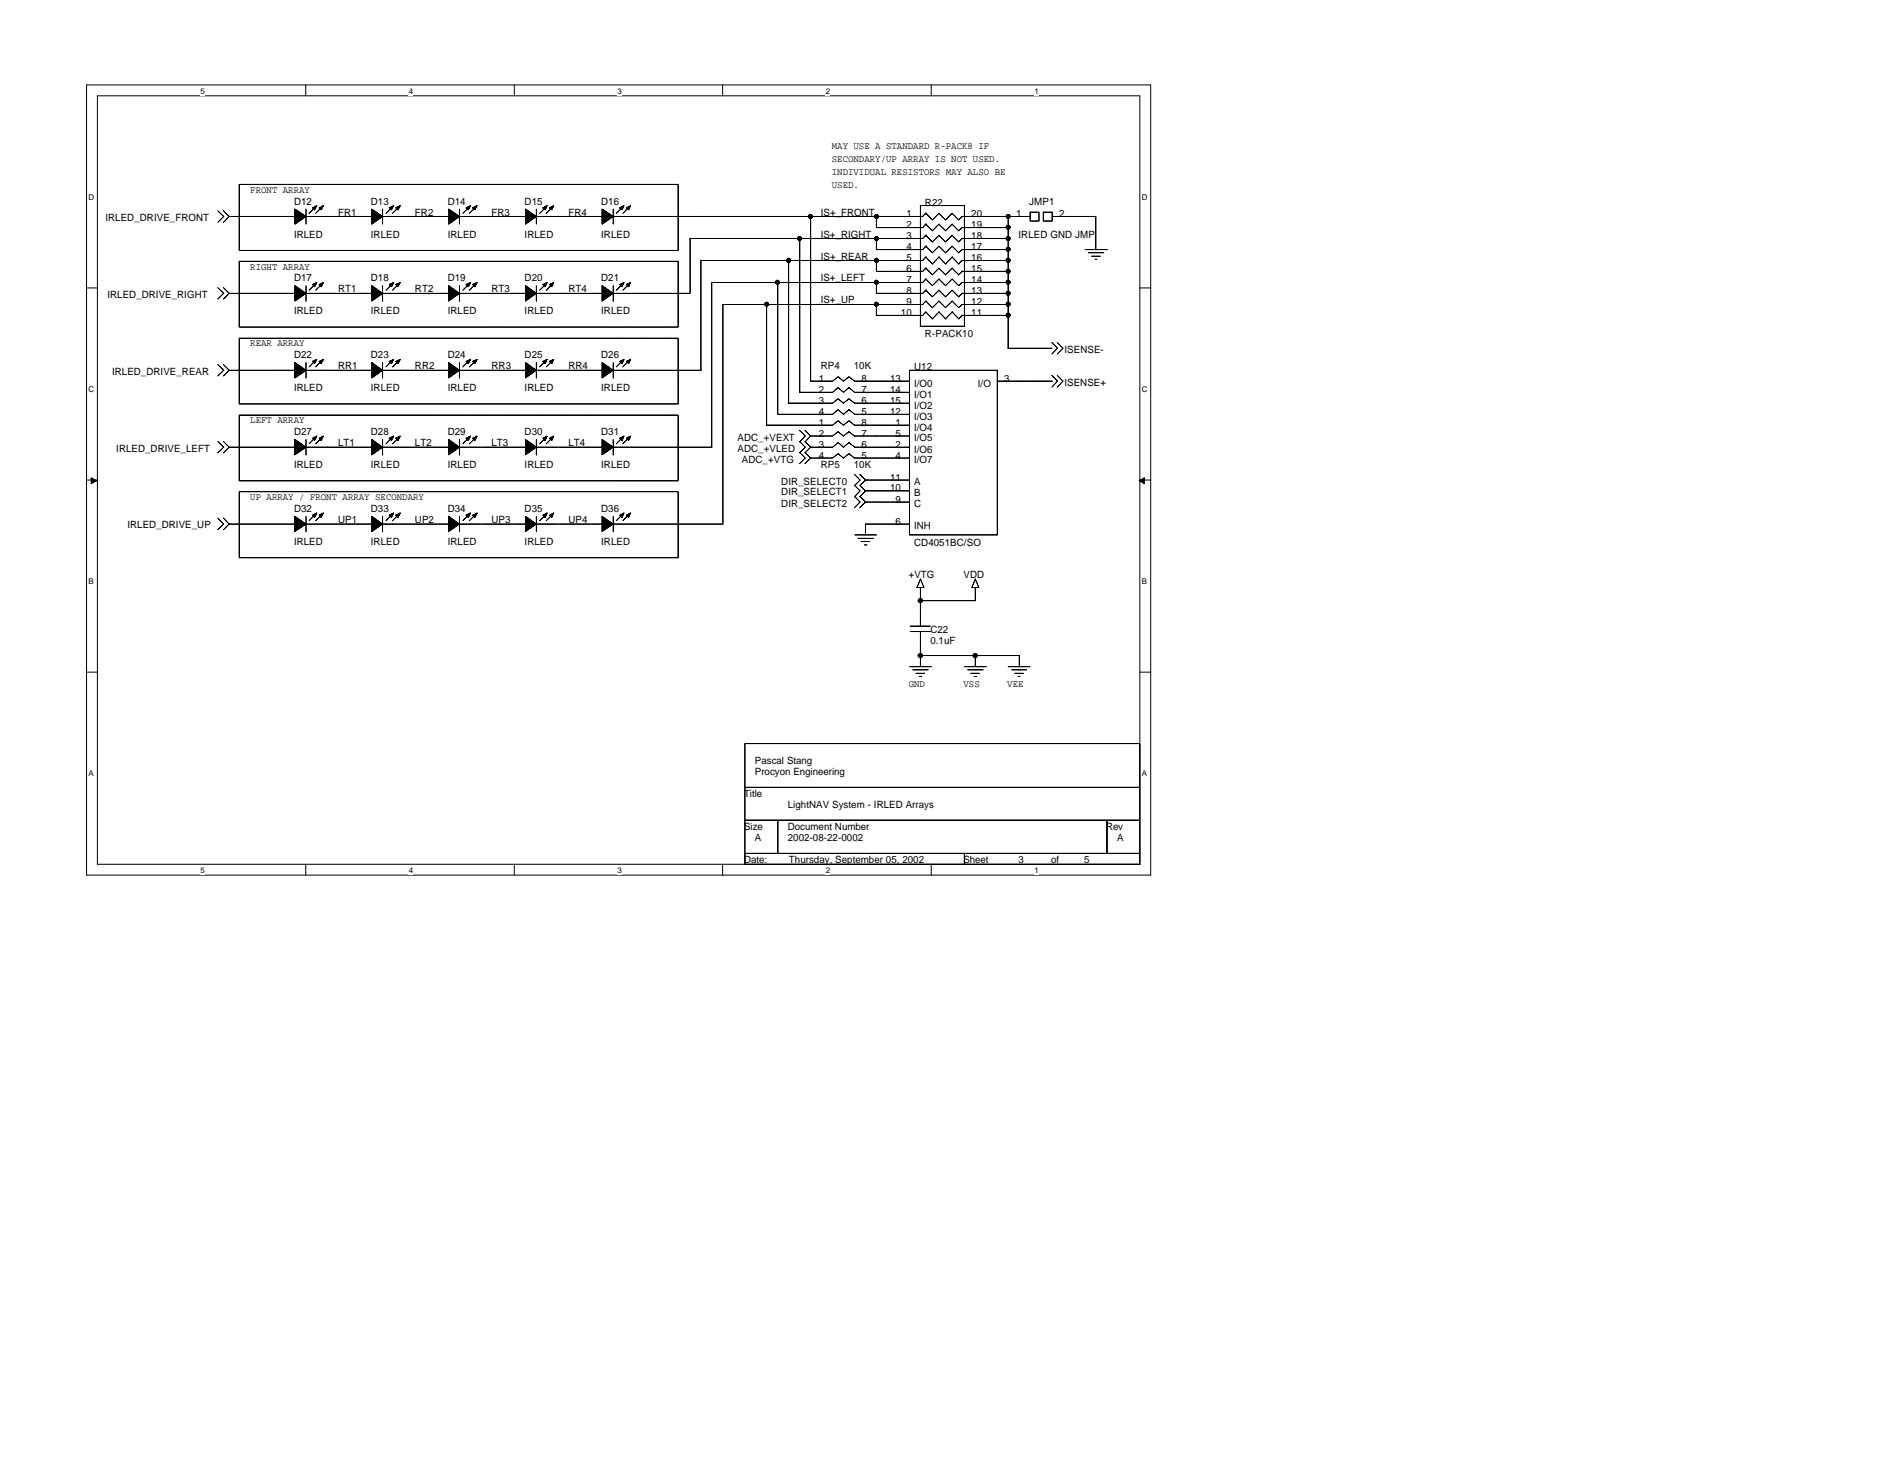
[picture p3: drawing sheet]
<svg xmlns="http://www.w3.org/2000/svg" width="279mm" height="216mm" viewBox="0 0 279 216" stroke-linecap="round" stroke-linejoin="round" font-family="sans-serif">
<path d="M12.8 12.6h157.7v117h-157.7zM14.4 14.2h154.5v113.8h-154.5z" fill="none" stroke="#000" stroke-width=".15"/>
<g fill="#fff">
<path d="M29.7 12.9h.6v1.3h-.6z"/>
<path d="M29.7 128.3h.6v1.3h-.6z"/>
</g>
<path d="M45.3 12.6v1.6M45.3 128v1.6" fill="none" stroke="#000" stroke-width=".15"/>
<g fill="#fff">
<path d="M60.6 12.9h.6v1.3h-.6z"/>
<path d="M60.6 128.3h.6v1.3h-.6z"/>
</g>
<path d="M76.2 12.6v1.6M76.2 128v1.6" fill="none" stroke="#000" stroke-width=".15"/>
<g fill="#fff">
<path d="M91.5 12.9h.6v1.3h-.6z"/>
<path d="M91.5 128.3h.6v1.3h-.6z"/>
</g>
<path d="M107.1 12.6v1.6M107.1 128v1.6" fill="none" stroke="#000" stroke-width=".15"/>
<g fill="#fff">
<path d="M122.3 12.9h.6v1.3h-.6z"/>
<path d="M122.3 128.3h.6v1.3h-.6z"/>
</g>
<path d="M138 12.6v1.6M138 128v1.6" fill="none" stroke="#000" stroke-width=".15"/>
<g fill="#fff">
<path d="M153.2 12.9h.6v1.3h-.6z"/>
<path d="M153.2 128.3h.6v1.3h-.6z"/>
<path d="M13.1 28.5h.8v1.3h-.8z"/>
<path d="M169.2 28.5h.8v1.3h-.8z"/>
<path d="M13.1 57h.8v1.3h-.8z"/>
<path d="M169.2 57h.8v1.3h-.8z"/>
</g>
<path d="M12.8 42.6h1.6M168.9 42.6h1.6" fill="none" stroke="#000" stroke-width=".15"/>
<g fill="#fff">
<path d="M13.1 85.4h.7v1.3h-.7z"/>
<path d="M169.2 85.4h.7v1.3h-.7z"/>
</g>
<path d="M12.8 71.1h1.6M168.9 71.1h1.6" fill="none" stroke="#000" stroke-width=".15"/>
<g fill="#000" stroke="#000" stroke-width=".15">
<path d="M13.5 70.7l.8 .5-.8 .4z" fill-rule="evenodd"/>
<path d="M168.7 71.2l.8-.5v.9z" fill-rule="evenodd"/>
</g>
<g fill="#fff">
<path d="M13.1 113.9h.7v1.3h-.7z"/>
<path d="M169.2 113.9h.7v1.3h-.7z"/>
</g>
<g fill="none" stroke="#000" stroke-width=".15">
<path d="M32.3 31.2l.8 .9-.8 .8M33.1 31.2l.8 .9-.8 .8M33.9 32.1h9.8M35.4 27.3h65.1v9.8h-65.1zM35.4 38.7h65.1v9.7h-65.1zM45.3 32.1h9.8M45.3 31v2.2M46.8 30.6l-1 1M47.7 30.6l-1 1M56.7 32.1h9.8M56.7 31v2.2M58.2 30.6l-1.1 1"/>
<path d="M59.1 30.6l-1 1M68.1 32.1h9.8M68.1 31v2.2M69.5 30.6l-1 1M70.5 30.6l-1 1M79.5 32.1h9.7M79.5 31v2.2M80.9 30.6l-1 1M81.9 30.6l-1 1M90.8 32.1h45.9M90.8 31v2.2M92.3 30.6l-1 1"/>
<path d="M93.3 30.6l-1.1 1M102.2 35.3v8.1h-11.4M102.2 35.3h34.5M103.8 38.6h32.9M103.8 38.5v16.3M116.8 38.5v21.2M118.5 35.3v22.8M120.1 32v24.4M129.8 37h6.9M129.8 33.7h6.9M129.8 32.1v1.6M129.8 35.3v1.7"/>
<path d="M129.8 38.6v1.6M136.3 30.4v17.9M136.3 30.4h6.6M137 33.4l.2-.2-.5 .5M137 36.6l.2-.2-.5 .6M137 38.2l.2-.2-.5 .6M137.2 31.6l1 1M137.2 33.2l1 1M137.2 34.8l1 1.1M137.2 36.5l1 1M137.2 38.1l1 1M137.2 39.7l1 1"/>
<path d="M137.2 31.5l-.5 .6M137.2 34.8l-.5 .5M137.2 39.7l-.5 .5M139.1 31.6l1 1M139.1 33.2l1 1M139.1 34.8l1 1.1M139.1 36.5l1 1M139.1 38.1l1 1M139.1 39.7l1 1M139.1 31.5l-1 1.1M139.1 33.2l-1 1M139.1 34.8l-1 1"/>
<path d="M139.1 36.4l-1 1M139.1 38l-1 1.1M139.1 39.7l-1 1M141 31.6l1.1 1M141 33.2l1.1 1M141 34.8l1.1 1.1M141 36.5l1.1 1M141 38.1l1.1 1M141 39.7l1.1 1M141.1 31.5l-1 1.1M141.1 33.2l-1 1M141.1 34.8l-1 1"/>
<path d="M141.1 36.4l-1 1M141.1 38l-1 1.1M141.1 39.7l-1 1M142.5 37h6.8M142.5 32.1h10.1M142.5 33.7h6.9M142.5 35.3h6.9M142.5 38.6h6.9M142.6 32l-.6 .6M142.6 33.7l-.6 .5M142.6 35.3l-.6 .5M142.6 36.9l-.6 .5"/>
<path d="M142.6 38.5l-.6 .6M142.9 30.4v18M149.3 32v19.6M152.6 31.4h1.3v1.3h-1.3zM154.6 31.4h1.3v1.3h-1.3zM155.9 32.1h6.5M160.7 37h3.3M161.2 37.4h2.3M161.7 37.9h1.3M162.2 38.4h.4M162.3 32.1v4.9M32.3 42.6l.8 .8-.8 .9"/>
<path d="M32.3 54l.8 .8-.8 .9M33.1 42.6l.8 .8M33.1 54l.8 .8M33.9 43.4l-.8 .9M33.9 54.8l-.8 .9M33.9 43.4h9.8M33.9 54.8h9.8M35.4 50.1h65.1v9.7h-65.1zM45.3 43.4h9.8M45.3 42.3v2.3M45.3 53.7v2.3M45.3 54.8h9.8"/>
<path d="M46.8 42l-1 1M46.8 53.3l-1 1.1M47.7 42l-1 1M47.7 53.3l-1 1.1M56.7 42.3v2.3M56.7 53.7v2.3M56.7 43.4h9.8M56.7 54.8h9.8M58.2 42l-1.1 1M58.2 53.3l-1.1 1.1M59.1 42l-1 1M59.1 53.3l-1 1.1"/>
<path d="M68.1 43.4h9.8M68.1 42.3v2.3M68.1 53.7v2.3M68.1 54.8h9.8M69.5 42l-1 1M69.5 53.3l-1 1.1M70.5 42l-1 1M70.5 53.3l-1 1.1M79.5 43.4h9.7M79.5 42.3v2.3M79.5 53.7v2.3M79.5 54.8h9.7"/>
<path d="M80.9 42l-1 1M80.9 53.3l-1 1.1M81.9 42l-1 1M81.9 53.3l-1 1.1M90.8 42.3v2.3M90.8 53.7v2.3M90.8 54.8h13.1M92.3 42l-1 1M92.3 53.3l-1 1.1M93.3 42l-1.1 1M93.3 53.3l-1.1 1.1M105.4 41.8h31.3"/>
<path d="M105.4 41.8v24.5M107.1 45.1h29.6M107.1 45v32.6M113.6 45.1v17.9M115.2 41.8v19.5M124.2 57.4l.8 .7M124.2 59.1l.8 .6M124.2 55.8l.8 .7M124.2 57.4l-.8 .7h-5M124.2 59l-.8 .7h-6.6M124.2 55.8l-.8 .6h-3.3M125.8 57.4l.9 .7"/>
<path d="M125.8 59.1l.9 .6M125.8 55.8l.9 .7M125.8 57.4l-.8 .7M125.8 59l-.8 .7M125.8 55.8l-.8 .6M126.6 56.4h8.1M126.6 58.1h8.1M126.6 59.7h8.1M129.8 43.4h6.9M129.8 40.2h6.9M129.8 46.7h6.9M129.8 41.8v1.7"/>
<path d="M129.8 45.1v1.6M134.7 54.8h13v24.4h-13zM136.3 48.3h6.6M137 41.5l.2-.2-.5 .5M137.2 41.3l1 1M137.2 43l1 1M137.2 44.6l1 1M137.2 46.2l1 1M137.2 42.9l-.5 .5M137.2 44.5l-.5 .6M137.2 46.1l-.5 .6M139.1 41.3l1 1"/>
<path d="M139.1 43l1 1M139.1 44.6l1 1M139.1 46.2l1 1M139.1 41.3l-1 1M139.1 42.9l-1 1M139.1 44.5l-1 1.1M139.1 46.1l-1 1.1M141 41.3l1.1 1M141 43l1.1 1M141 44.6l1.1 1M141 46.2l1.1 1M141.1 41.3l-1 1"/>
<path d="M141.1 42.9l-1 1M141.1 44.5l-1 1.1M141.1 46.1l-1 1.1M142.5 43.4h6.8M142.5 40.2h6.8M142.5 41.8h6.9M142.5 45.1h6.9M142.5 46.7h6.8M142.6 40.1l-.6 .6M142.6 41.8l-.6 .5M142.6 43.4l-.6 .5M142.6 45l-.6 .6"/>
<path d="M142.6 46.7l-.6 .5M147.7 56.4h8.2M149.3 51.6h6.6M155.8 55.6l.9 .8-.9 .9M155.8 50.7l.9 .9-.9 .8M156.6 55.6l.9 .8-.9 .9M156.6 50.7l.9 .9-.9 .8M32.3 65.4l.8 .8-.8 .9M32.3 76.7l.8 .9-.8 .8M33.1 65.4l.8 .8M33.1 76.7l.8 .9M33.9 66.2l-.8 .9"/>
<path d="M33.9 77.6l-.8 .8M33.9 66.2h9.8M33.9 77.6h9.8M35.4 61.5h65.1v9.7h-65.1zM35.4 72.8h65.1v9.8h-65.1zM45.3 66.2h9.8M45.3 65.1v2.3M45.3 76.5v2.2M45.3 77.6h9.8M46.8 64.7l-1 1M46.8 76.1l-1 1M47.7 76.1l-1 1"/>
<path d="M47.7 64.7l-1 1M56.7 66.2h9.8M56.7 65.1v2.3M56.7 76.5v2.2M56.7 77.6h9.8M58.2 76.1l-1.1 1M58.2 64.7l-1.1 1M59.1 64.7l-1 1M59.1 76.1l-1 1M68.1 66.2h9.8M68.1 65.1v2.3M68.1 76.5v2.2"/>
<path d="M68.1 77.6h9.8M69.5 64.7l-1 1M69.5 76.1l-1 1M70.5 64.7l-1 1M70.5 76.1l-1 1M79.5 66.2h9.7M79.5 65.1v2.3M79.5 76.5v2.2M79.5 77.6h9.7M80.9 64.7l-1 1M80.9 76.1l-1 1M81.9 76.1l-1 1"/>
<path d="M81.9 64.7l-1 1M90.8 66.2h14.7M90.8 65.1v2.3M90.8 76.5v2.2M90.8 77.6h16.3M92.3 76.1l-1 1M92.3 64.7l-1 1M93.3 76.1l-1.1 1M93.3 64.7l-1.1 1M118.4 63.7l.9 .9-.9 .9M118.4 65.4l.9 .8-.9 .9M118.4 67l.9 .8-.9 .9"/>
<path d="M119.2 63.7l.9 .9-.9 .9M119.2 65.4l.9 .8M119.2 67l.9 .8-.9 .9M120.1 66.2l-.9 .9M124.2 60.7l.8 .7M124.2 63.9l.8 .7M124.2 65.5l.8 .8M124.2 67.2l.8 .7M124.2 62.3l.8 .7M124.2 60.6l-.8 .7h-8.2M124.2 63.9l-.8 .7h-3.3M124.2 65.5l-.8 .7h-3.3"/>
<path d="M124.2 67.1l-.8 .7h-3.3M124.2 62.3l-.8 .7h-9.8M125.8 60.7l.9 .7M125.8 63.9l.9 .7M125.8 65.5l.9 .8M125.8 67.2l.9 .7M125.8 62.3l.9 .7M125.8 60.6l-.8 .7M125.8 63.9l-.8 .7M125.8 65.5l-.8 .7M125.8 67.1l-.8 .7M125.8 62.3l-.8 .7"/>
<path d="M126.6 70.2l.8 .9-.8 .8M126.6 71.8l.8 .9-.8 .9M126.6 73.5l.8 .8-.8 .9M126.6 79.2h3.3M126.6 61.3h8.1M126.6 63h8.1M126.6 64.6h8.1M126.6 67.8h8.1M126.6 66.2h8.1M127.1 79.7h2.3M127.4 70.2l.8 .9M127.4 71.8l.8 .9"/>
<path d="M127.4 73.5l.8 .8-.8 .9M128.2 77.6h6.5M128.2 74.3h6.5M128.2 71.1l-.8 .8M128.2 72.7l-.8 .9M128.2 71.1h6.5M128.2 72.7h6.5M128.2 77.6v1.7M12.8 99.5h1.6M127.5 80.2h1.4M128.1 80.7h.3M134.7 98.7h3.3"/>
<path d="M134.8 92.7h3M134.8 93.5h3M135.2 99.2h2.3M135.7 99.7h1.3M135.8 87h1.1M136.3 87v5.8M136.3 93.5v5.2M136.3 85.7l.6 1.3M136.3 97.1h14.7M136.3 88.9h8.2M136.4 85.7l-.6 1.3M142.9 98.7h3.2"/>
<path d="M143.3 99.2h2.4M143.8 99.7h1.3M143.9 87h1.1M144.5 87v1.9M144.5 97v1.7M144.5 85.7l.5 1.3M144.5 85.7l-.5 1.3M149.3 98.7h3.3M149.9 99.2h2.2M150.3 99.7h1.3M151 97.1v1.7M168.9 99.5h1.6"/>
<path d="M110.4 110.1h58.5v17.9h-58.5zM110.4 116.6h58.5M136.2 100.2h.4M144.3 100.2h.4M150.8 100.2h.4M110.4 121.5h58.5M110.4 126.4h58.5M115.2 121.5v4.9M142.9 126.4v1.6M164 121.5v4.9"/>
</g>
<g fill="#000" stroke="#000" stroke-width=".15">
<path d="M43.7 31l1.6 1.1-1.6 1.1z" fill-rule="evenodd"/>
<path d="M46.3 30.8l.6-.4-.3 .7z" fill-rule="evenodd"/>
<path d="M47.3 30.8l.6-.4-.3 .7z" fill-rule="evenodd"/>
<path d="M55.1 31l1.6 1.1-1.6 1.1z" fill-rule="evenodd"/>
<path d="M57.7 30.8l.6-.4-.3 .7z" fill-rule="evenodd"/>
<path d="M58.6 30.8l.7-.4-.3 .7z" fill-rule="evenodd"/>
<path d="M66.5 31l1.6 1.1-1.6 1.1z" fill-rule="evenodd"/>
<path d="M69 30.8l.7-.4-.3 .7z" fill-rule="evenodd"/>
<path d="M70 30.8l.7-.4-.3 .7z" fill-rule="evenodd"/>
<path d="M77.8 31l1.7 1.1-1.7 1.1z" fill-rule="evenodd"/>
<path d="M80.4 30.8l.7-.4-.3 .7z" fill-rule="evenodd"/>
<path d="M81.4 30.8l.6-.4-.3 .7z" fill-rule="evenodd"/>
<path d="M89.2 31l1.6 1.1-1.6 1.1z" fill-rule="evenodd"/>
<path d="M91.8 30.8l.7-.4-.3 .7z" fill-rule="evenodd"/>
<path d="M92.8 30.8l.6-.4-.3 .7z" fill-rule="evenodd"/>
<path d="M43.7 42.3l1.6 1.1-1.6 1.2z" fill-rule="evenodd"/>
<path d="M43.7 53.7l1.6 1.1-1.6 1.2z" fill-rule="evenodd"/>
<path d="M46.3 42.1l.6-.3-.3 .7z" fill-rule="evenodd"/>
<path d="M46.3 53.5l.6-.3-.3 .7z" fill-rule="evenodd"/>
<path d="M47.3 42.1l.6-.3-.3 .7z" fill-rule="evenodd"/>
<path d="M47.3 53.5l.6-.3-.3 .7z" fill-rule="evenodd"/>
<path d="M55.1 42.3l1.6 1.1-1.6 1.2z" fill-rule="evenodd"/>
<path d="M55.1 53.7l1.6 1.1-1.6 1.2z" fill-rule="evenodd"/>
<path d="M57.7 42.1l.6-.3-.3 .7z" fill-rule="evenodd"/>
<path d="M57.7 53.5l.6-.3-.3 .7z" fill-rule="evenodd"/>
<path d="M58.6 42.1l.7-.3-.3 .7z" fill-rule="evenodd"/>
<path d="M58.6 53.5l.7-.3-.3 .7z" fill-rule="evenodd"/>
<path d="M66.5 42.3l1.6 1.1-1.6 1.2z" fill-rule="evenodd"/>
<path d="M66.5 53.7l1.6 1.1-1.6 1.2z" fill-rule="evenodd"/>
<path d="M69 42.1l.7-.3-.3 .7z" fill-rule="evenodd"/>
<path d="M69 53.5l.7-.3-.3 .7z" fill-rule="evenodd"/>
<path d="M70 42.1l.7-.3-.3 .7z" fill-rule="evenodd"/>
<path d="M70 53.5l.7-.3-.3 .7z" fill-rule="evenodd"/>
<path d="M77.8 42.3l1.7 1.1-1.7 1.2z" fill-rule="evenodd"/>
<path d="M77.8 53.7l1.7 1.1-1.7 1.2z" fill-rule="evenodd"/>
<path d="M80.4 42.1l.7-.3-.3 .7z" fill-rule="evenodd"/>
<path d="M80.4 53.5l.7-.3-.3 .7z" fill-rule="evenodd"/>
<path d="M81.4 42.1l.6-.3-.3 .7z" fill-rule="evenodd"/>
<path d="M81.4 53.5l.6-.3-.3 .7z" fill-rule="evenodd"/>
<path d="M89.2 42.3l1.6 1.1-1.6 1.2z" fill-rule="evenodd"/>
<path d="M89.2 53.7l1.6 1.1-1.6 1.2z" fill-rule="evenodd"/>
<path d="M91.8 42.1l.7-.3-.3 .7z" fill-rule="evenodd"/>
<path d="M91.8 53.5l.7-.3-.3 .7z" fill-rule="evenodd"/>
<path d="M92.8 42.1l.6-.3-.3 .7z" fill-rule="evenodd"/>
<path d="M92.8 53.5l.6-.3-.3 .7z" fill-rule="evenodd"/>
<path d="M43.7 76.5l1.6 1.1-1.6 1.1z" fill-rule="evenodd"/>
<path d="M43.7 65.1l1.6 1.1-1.6 1.2z" fill-rule="evenodd"/>
<path d="M46.3 76.3l.6-.3-.3 .6z" fill-rule="evenodd"/>
<path d="M46.3 64.9l.6-.3-.3 .6z" fill-rule="evenodd"/>
<path d="M47.3 76.3l.6-.3-.3 .6z" fill-rule="evenodd"/>
<path d="M47.3 64.9l.6-.3-.3 .6z" fill-rule="evenodd"/>
<path d="M55.1 76.5l1.6 1.1-1.6 1.1z" fill-rule="evenodd"/>
<path d="M55.1 65.1l1.6 1.1-1.6 1.2z" fill-rule="evenodd"/>
<path d="M57.7 76.3l.6-.3-.3 .6z" fill-rule="evenodd"/>
<path d="M57.7 64.9l.6-.3-.3 .6z" fill-rule="evenodd"/>
<path d="M58.6 76.3l.7-.3-.3 .6z" fill-rule="evenodd"/>
<path d="M58.6 64.9l.7-.3-.3 .6z" fill-rule="evenodd"/>
<path d="M66.5 76.5l1.6 1.1-1.6 1.1z" fill-rule="evenodd"/>
<path d="M66.5 65.1l1.6 1.1-1.6 1.2z" fill-rule="evenodd"/>
<path d="M69 76.3l.7-.3-.3 .6z" fill-rule="evenodd"/>
<path d="M69 64.9l.7-.3-.3 .6z" fill-rule="evenodd"/>
<path d="M70 76.3l.7-.3-.3 .6z" fill-rule="evenodd"/>
<path d="M70 64.9l.7-.3-.3 .6z" fill-rule="evenodd"/>
<path d="M77.8 76.5l1.7 1.1-1.7 1.1z" fill-rule="evenodd"/>
<path d="M77.8 65.1l1.7 1.1-1.7 1.2z" fill-rule="evenodd"/>
<path d="M80.4 76.3l.7-.3-.3 .6z" fill-rule="evenodd"/>
<path d="M80.4 64.9l.7-.3-.3 .6z" fill-rule="evenodd"/>
<path d="M81.4 76.3l.6-.3-.3 .6z" fill-rule="evenodd"/>
<path d="M81.4 64.9l.6-.3-.3 .6z" fill-rule="evenodd"/>
<path d="M89.2 76.5l1.6 1.1-1.6 1.1z" fill-rule="evenodd"/>
<path d="M89.2 65.1l1.6 1.1-1.6 1.2z" fill-rule="evenodd"/>
<path d="M91.8 76.3l.7-.3-.3 .6z" fill-rule="evenodd"/>
<path d="M91.8 64.9l.7-.3-.3 .6z" fill-rule="evenodd"/>
<path d="M92.8 76.3l.6-.3-.3 .6z" fill-rule="evenodd"/>
<path d="M92.8 64.9l.6-.3-.3 .6z" fill-rule="evenodd"/>
<circle cx="116.8" cy="38.6" r=".31"/>
<circle cx="118.4" cy="35.3" r=".3"/>
<circle cx="120.1" cy="32.1" r=".31"/>
<circle cx="129.8" cy="38.6" r=".31"/>
<circle cx="129.8" cy="35.3" r=".3"/>
<circle cx="129.8" cy="32.1" r=".3"/>
<circle cx="149.3" cy="38.6" r=".31"/>
<circle cx="149.3" cy="35.3" r=".3"/>
<circle cx="149.3" cy="36.9" r=".3"/>
<circle cx="149.3" cy="32.1" r=".3"/>
<circle cx="149.3" cy="33.7" r=".3"/>
<circle cx="113.6" cy="45" r=".3"/>
<circle cx="115.2" cy="41.8" r=".3"/>
<circle cx="129.8" cy="41.8" r=".3"/>
<circle cx="129.8" cy="45" r=".3"/>
<circle cx="149.3" cy="46.7" r=".31"/>
<circle cx="149.3" cy="41.8" r=".3"/>
<circle cx="149.3" cy="45" r=".3"/>
<circle cx="149.3" cy="40.2" r=".3"/>
<circle cx="149.3" cy="43.4" r=".3"/>
<circle cx="136.3" cy="97.1" r=".31"/>
<circle cx="136.3" cy="88.9" r=".31"/>
<circle cx="144.5" cy="97.1" r=".31"/>
</g>
<g font-size="1.5">
<text x="123.2" y="22.1">MAY USE A STANDARD R-PACK8 IF</text>
<text x="123.2" y="24">SECONDARY/UP ARRAY IS NOT USED.</text>
<text x="37.1" y="28.5">FRONT ARRAY</text>
<text x="123.2" y="25.9">INDIVIDUAL RESISTORS MAY ALSO BE</text>
<text x="123.2" y="27.8">USED.</text>
<text x="15.6" y="32.7">IRLED_DRIVE_FRONT</text>
<text x="43.6" y="30.3">D12</text>
<text x="43.6" y="35.2">IRLED</text>
<text x="50.1" y="31.9">FR1</text>
<text x="54.9" y="30.3">D13</text>
<text x="54.9" y="35.2">IRLED</text>
<text x="61.5" y="31.9">FR2</text>
<text x="66.3" y="30.3">D14</text>
<text x="66.3" y="35.2">IRLED</text>
<text x="72.8" y="31.9">FR3</text>
<text x="77.7" y="30.3">D15</text>
<text x="77.7" y="35.2">IRLED</text>
<text x="84.2" y="31.9">FR4</text>
<text x="89.1" y="30.3">D16</text>
<text x="89.1" y="35.2">IRLED</text>
<text x="121.6" y="31.9">IS+_FRONT</text>
<text x="121.6" y="35.2">IS+_RIGHT</text>
<text x="134.3" y="32.1">1</text>
<text x="134.3" y="33.8">2</text>
<text x="134.3" y="35.4">3</text>
<text x="137" y="30.4">R22</text>
<text x="143.9" y="32.1">20</text>
<text x="143.9" y="33.8">19</text>
<text x="143.9" y="35.4">18</text>
<text x="150.5" y="32.1">1</text>
<text x="150.9" y="35.2">IRLED GND JMP</text>
<text x="152.5" y="30.3">JMP1</text>
<text x="156.9" y="32.1">2</text>
<text x="37.1" y="39.9">RIGHT ARRAY</text>
<text x="43.6" y="41.7">D17</text>
<text x="54.9" y="41.7">D18</text>
<text x="66.3" y="41.7">D19</text>
<text x="77.7" y="41.7">D20</text>
<text x="89.1" y="41.7">D21</text>
<text x="121.6" y="38.4">IS+_REAR</text>
<text x="121.6" y="41.7">IS+_LEFT</text>
<text x="134.3" y="37">4</text>
<text x="134.3" y="38.7">5</text>
<text x="134.3" y="40.3">6</text>
<text x="134.3" y="41.9">7</text>
<text x="143.9" y="37">17</text>
<text x="143.9" y="38.7">16</text>
<text x="143.9" y="40.3">15</text>
<text x="143.9" y="41.9">14</text>
<text x="15.9" y="44.1">IRLED_DRIVE_RIGHT</text>
<text x="43.6" y="46.6">IRLED</text>
<text x="50.1" y="43.3">RT1</text>
<text x="54.9" y="46.6">IRLED</text>
<text x="61.5" y="43.3">RT2</text>
<text x="66.3" y="46.6">IRLED</text>
<text x="72.8" y="43.3">RT3</text>
<text x="77.7" y="46.6">IRLED</text>
<text x="84.2" y="43.3">RT4</text>
<text x="89.1" y="46.6">IRLED</text>
<text x="121.6" y="44.9">IS+_UP</text>
<text x="133.5" y="46.8">10</text>
<text x="134.3" y="43.5">8</text>
<text x="134.3" y="45.2">9</text>
<text x="143.9" y="43.5">13</text>
<text x="143.9" y="45.2">12</text>
<text x="143.9" y="46.8">11</text>
<text x="37.1" y="51.3">REAR ARRAY</text>
<text x="43.6" y="53">D22</text>
<text x="54.9" y="53">D23</text>
<text x="66.3" y="53">D24</text>
<text x="77.7" y="53">D25</text>
<text x="89.1" y="53">D26</text>
<text x="137" y="50">R-PACK10</text>
<text x="157.7" y="52.2">ISENSE-</text>
<text x="16.6" y="55.5">IRLED_DRIVE_REAR</text>
<text x="43.6" y="57.9">IRLED</text>
<text x="50.1" y="54.7">RR1</text>
<text x="54.9" y="57.9">IRLED</text>
<text x="61.5" y="54.7">RR2</text>
<text x="66.3" y="57.9">IRLED</text>
<text x="72.8" y="54.7">RR3</text>
<text x="77.7" y="57.9">IRLED</text>
<text x="84.2" y="54.7">RR4</text>
<text x="89.1" y="57.9">IRLED</text>
<text x="121.3" y="56.5">1</text>
<text x="121.3" y="58.2">2</text>
<text x="121.3" y="59.8">3</text>
<text x="121.6" y="54.7">RP4</text>
<text x="126.5" y="54.7">10K</text>
<text x="127.6" y="59.8">6</text>
<text x="127.6" y="58.2">7</text>
<text x="127.6" y="56.5">8</text>
<text x="131.9" y="56.5">13</text>
<text x="131.9" y="58.2">14</text>
<text x="131.9" y="59.8">15</text>
<text x="135.4" y="54.8">U12</text>
<text x="135.4" y="57.2">I/O0</text>
<text x="135.4" y="58.9">I/O1</text>
<text x="144.9" y="57.2">I/O</text>
<text x="148.8" y="56.5">3</text>
<text x="157.7" y="57.1">ISENSE+</text>
<text x="37.1" y="62.7">LEFT ARRAY</text>
<text x="43.6" y="64.4">D27</text>
<text x="54.9" y="64.4">D28</text>
<text x="66.3" y="64.4">D29</text>
<text x="77.7" y="64.4">D30</text>
<text x="89.1" y="64.4">D31</text>
<text x="109.3" y="65.2">ADC_+VEXT</text>
<text x="121.3" y="61.4">4</text>
<text x="121.3" y="63">1</text>
<text x="121.3" y="64.6">2</text>
<text x="127.6" y="61.4">5</text>
<text x="127.6" y="64.6">7</text>
<text x="127.6" y="63">8</text>
<text x="131.9" y="61.4">12</text>
<text x="132.7" y="63">1</text>
<text x="132.7" y="64.6">5</text>
<text x="135.4" y="60.5">I/O2</text>
<text x="135.4" y="62.1">I/O3</text>
<text x="135.4" y="63.8">I/O4</text>
<text x="135.4" y="65.4">I/O5</text>
<text x="17.2" y="66.9">IRLED_DRIVE_LEFT</text>
<text x="43.6" y="69.3">IRLED</text>
<text x="50.1" y="66">LT1</text>
<text x="54.9" y="69.3">IRLED</text>
<text x="61.5" y="66">LT2</text>
<text x="66.3" y="69.3">IRLED</text>
<text x="72.8" y="66">LT3</text>
<text x="77.7" y="69.3">IRLED</text>
<text x="84.2" y="66">LT4</text>
<text x="89.1" y="69.3">IRLED</text>
<text x="109.3" y="66.9">ADC_+VLED</text>
<text x="109.9" y="68.5">ADC_+VTG</text>
<text x="115.7" y="71.8">DIR_SELECT0</text>
<text x="121.3" y="67.9">4</text>
<text x="121.3" y="66.3">3</text>
<text x="121.6" y="69.3">RP5</text>
<text x="126.5" y="69.3">10K</text>
<text x="127.6" y="67.9">5</text>
<text x="127.6" y="66.3">6</text>
<text x="131.9" y="71.2">11</text>
<text x="132.7" y="66.3">2</text>
<text x="132.7" y="67.9">4</text>
<text x="135.4" y="67">I/O6</text>
<text x="135.4" y="68.6">I/O7</text>
<text x="135.4" y="71.9">A</text>
<text x="37.1" y="74">UP ARRAY / FRONT ARRAY SECONDARY</text>
<text x="43.6" y="75.8">D32</text>
<text x="50.1" y="77.4">UP1</text>
<text x="54.9" y="75.8">D33</text>
<text x="61.5" y="77.4">UP2</text>
<text x="66.3" y="75.8">D34</text>
<text x="72.8" y="77.4">UP3</text>
<text x="77.7" y="75.8">D35</text>
<text x="84.2" y="77.4">UP4</text>
<text x="89.1" y="75.8">D36</text>
<text x="115.7" y="73.4">DIR_SELECT1</text>
<text x="115.7" y="75">DIR_SELECT2</text>
<text x="131.9" y="72.8">10</text>
<text x="132.7" y="74.4">9</text>
<text x="132.7" y="77.7">6</text>
<text x="135.4" y="73.5">B</text>
<text x="135.4" y="75.1">C</text>
<text x="18.9" y="78.2">IRLED_DRIVE_UP</text>
<text x="43.6" y="80.7">IRLED</text>
<text x="54.9" y="80.7">IRLED</text>
<text x="66.3" y="80.7">IRLED</text>
<text x="77.7" y="80.7">IRLED</text>
<text x="89.1" y="80.7">IRLED</text>
<text x="135.4" y="80.9">CD4051BC/SO</text>
<text x="135.4" y="78.4">INH</text>
<text x="134.6" y="85.6">+VTG</text>
<text x="142.7" y="85.6">VDD</text>
<text x="137.8" y="93.7">C22</text>
<text x="137.8" y="95.3">0.1uF</text>
<text x="134.6" y="101.7">GND</text>
<text x="142.7" y="101.7">VSS</text>
<text x="149.2" y="101.7">VEE</text>
<text x="111.8" y="113.2">Pascal Stang</text>
<text x="110.2" y="118.1">Title</text>
<text x="111.8" y="114.8">Procyon Engineering</text>
<text x="116.7" y="119.7">LightNAV System - IRLED Arrays</text>
<text x="110.2" y="122.9">Size</text>
<text x="111.8" y="124.6">A</text>
<text x="116.7" y="124.6">2002-08-22-0002</text>
<text x="116.7" y="122.9">Document Number</text>
<text x="163.9" y="122.9">Rev</text>
<text x="165.5" y="124.6">A</text>
<text x="110.2" y="127.8">Date:</text>
<text x="116.9" y="127.8">Thursday, September 05, 2002</text>
<text x="142.7" y="127.8">Sheet</text>
<text x="150.9" y="127.8">3</text>
<text x="155.7" y="127.8">of</text>
<text x="160.6" y="127.8">5</text>
</g>
<g font-size="1.2">
<text x="29.7" y="13.9">5</text>
<text x="60.6" y="13.9">4</text>
<text x="91.5" y="13.9">3</text>
<text x="122.3" y="13.9">2</text>
<text x="153.2" y="13.9">1</text>
<text x="13.1" y="29.6">D</text>
<text x="169.2" y="29.6">D</text>
<text x="13.1" y="58">C</text>
<text x="169.2" y="58">C</text>
<text x="13.1" y="86.5">B</text>
<text x="169.2" y="86.5">B</text>
<text x="13.1" y="114.9">A</text>
<text x="169.2" y="114.9">A</text>
<text x="29.7" y="129.3">5</text>
<text x="60.6" y="129.3">4</text>
<text x="91.5" y="129.3">3</text>
<text x="122.3" y="129.3">2</text>
<text x="153.2" y="129.3">1</text>
</g>
</svg>
